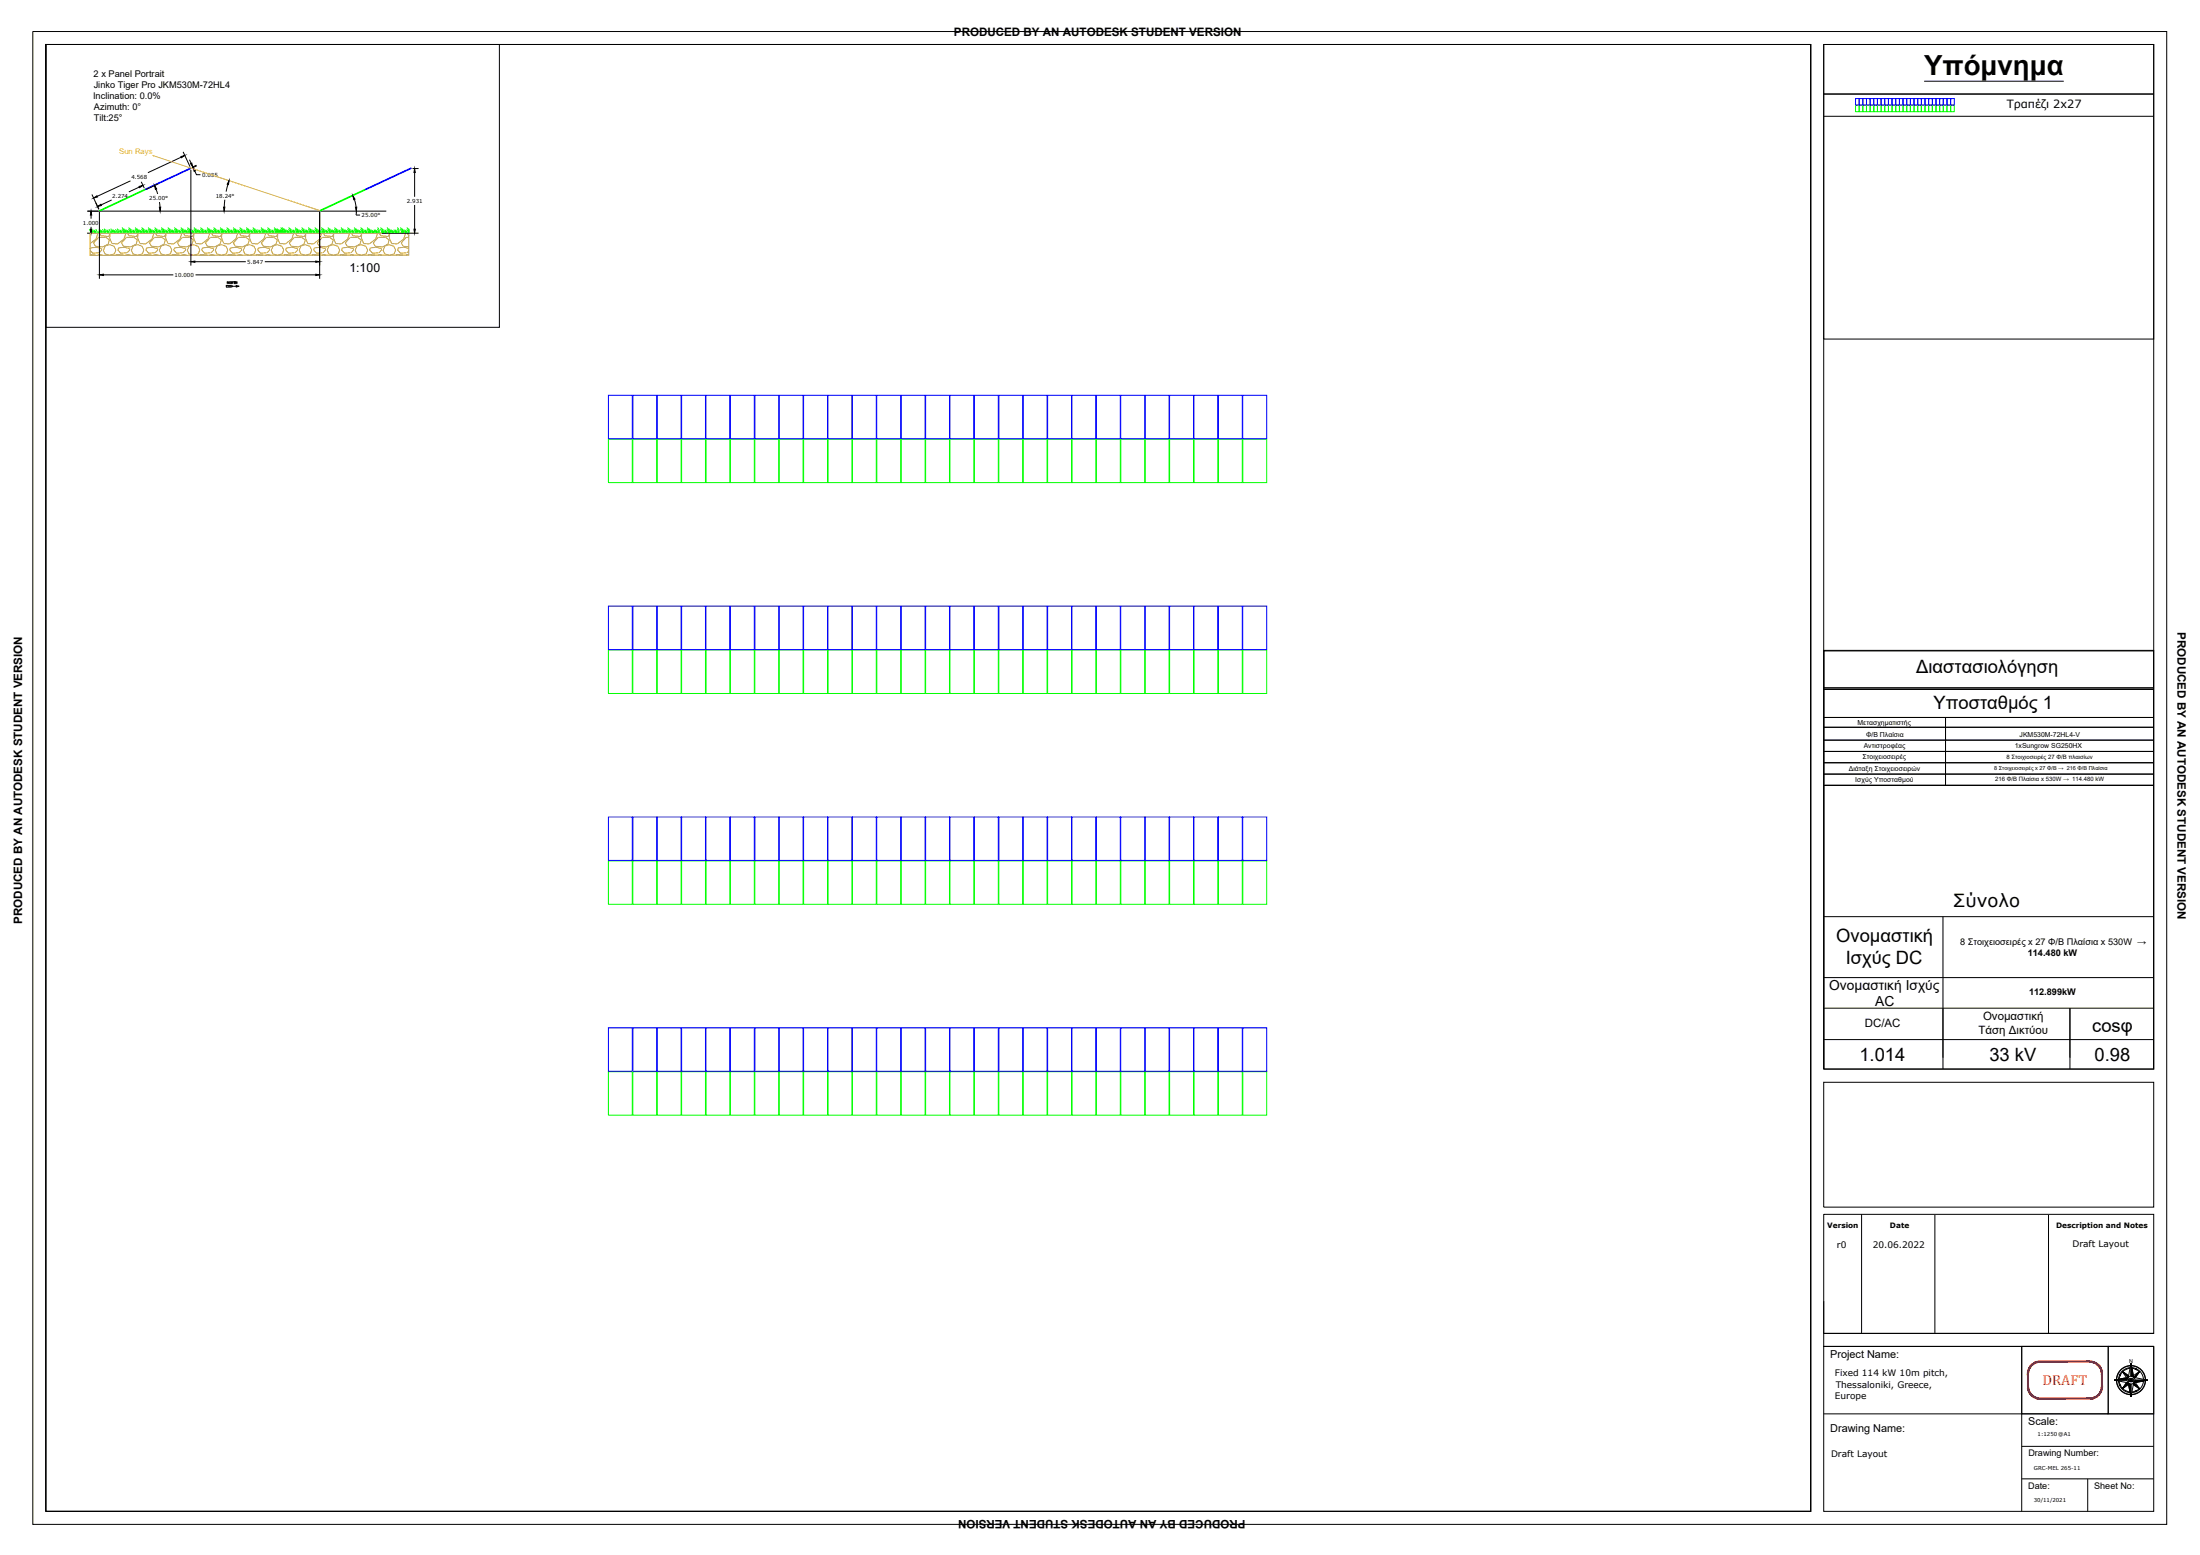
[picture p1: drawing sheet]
<svg xmlns="http://www.w3.org/2000/svg" width="841mm" height="594mm" viewBox="0 0 841 594" stroke-linecap="round" stroke-linejoin="round" font-family="sans-serif">
<!-- layer: EGN_Legend -->
<path d="M697.2 35.9h126.1M735.5 31h53.4M697.2 44.4h126.1" fill="none" stroke="#000" stroke-width=".38"/>
<!-- layer: EGN_Comments -->
<g fill="none" stroke="#0f0" stroke-width=".38">
<path d="M709.3 40.2h1.4v2.5h-1.4zM710.7 40.2h1.4v2.5h-1.4zM712.1 40.2h1.4v2.5h-1.4zM713.5 40.2h1.4v2.5h-1.4zM714.9 40.2h1.4v2.5h-1.4zM716.3 40.2h1.4v2.5h-1.4zM717.7 40.2h1.4v2.5h-1.4zM719.1 40.2h1.4v2.5h-1.4zM720.5 40.2h1.4v2.5h-1.4zM721.9 40.2h1.4v2.5h-1.4zM723.3 40.2h1.4v2.5h-1.4zM724.7 40.2h1.4v2.5h-1.4z"/>
<path d="M726.1 40.2h1.4v2.5h-1.4zM727.5 40.2h1.4v2.5h-1.4zM728.9 40.2h1.4v2.5h-1.4zM730.3 40.2h1.4v2.5h-1.4zM731.7 40.2h1.4v2.5h-1.4zM733.1 40.2h1.4v2.5h-1.4zM734.5 40.2h1.4v2.5h-1.4zM735.9 40.2h1.4v2.5h-1.4zM737.3 40.2h1.4v2.5h-1.4zM738.7 40.2h1.4v2.5h-1.4zM740.1 40.2h1.4v2.5h-1.4zM741.5 40.2h1.4v2.5h-1.4z"/>
<path d="M742.9 40.2h1.4v2.5h-1.4zM744.3 40.2h1.4v2.5h-1.4zM745.7 40.2h1.4v2.5h-1.4zM34.1 87.6l.6 1.4M34.4 89.1h113.1M35.3 87.7l.2 .7-.3 .6M35.7 88.4l-.7 .6M35.7 87.8l.4 .5v.7l-.4-.8M36.2 88v1M36.4 88.2v.8M36.6 87.6l.6 1.4M36.6 88.6l-.3 .4"/>
<path d="M37.8 87.7l.2 .7-.3 .6M38 80.4l17.4-8.1 .1 .3-17.4 8.1zM38.2 88.4l-.7 .6M38.2 87.8l.4 .5v.7l-.4-.8M38.7 88v1M38.9 88.2v.8M39.1 87.6l.6 1.4M39.2 88.6l-.4 .4M39.8 87.3l.2 1-.2 .7M40.3 87.7l.2 .7-.3 .6M40.6 88.4l-.6 .6M40.7 87.8l.4 .5v.7l-.4-.8"/>
<path d="M41.2 88v1M41.4 88.2v.8M41.6 87.6l.6 1.4M41.7 88.6l-.4 .4M42.3 87.3l.3 1-.2 .7M42.8 87.7l.2 .7-.3 .6M43.2 88.4l-.6 .6M43.2 87.8l.4 .5v.7l-.4-.8M43.7 88v1M43.9 88.2v.8M44.1 87.6l.6 1.4M44.2 88.6l-.4 .4"/>
<path d="M44.8 87.3l.3 1-.2 .7M45.3 87.7l.2 .7-.3 .6M45.7 88.4l-.6 .6M45.7 87.8l.4 .5v.7l-.4-.8M46.2 88v1M46.4 88.2v.8M46.6 87l.6 .6v1.4l-.6-1.4M46.7 88.6l-.4 .4M47.3 87.3l.3 1-.2 .7M47.8 87.7l.2 .7-.3 .6M48.2 88.4l-.7 .6M48.2 88.2l.4 .8"/>
<path d="M48.2 87.8l.4 .5v.7M48.7 88v1M48.9 88.2v.8M49.1 87l.6 .6v1.4l-.6-1.4M49.2 88.6l-.4 .4M49.8 87.3l.3 .7-.2 1M50.3 87.7l.2 .7-.3 .6M50.7 88.4l-.7 .6M50.7 88.2l.4 .8M50.7 87.8l.4 .5v.7M51.2 88v1M51.4 88.2v.8"/>
<path d="M51.6 87l.6 .6v1.4l-.6-1.4M51.7 88.6l-.4 .4M52.3 87.3l.3 .7-.2 1M52.8 87.7l.2 .7-.3 .6M53.2 88.4l-.7 .6M53.2 87.8l.4 .5v.7l-.4-.8M53.7 88v1M53.9 88.2v.8M54.1 87l.6 .6v1.4l-.6-1.4M54.1 88.6l-.3 .4M54.8 87.3l.3 .7-.2 1M55.3 87.7l.2 .7-.3 .6"/>
<path d="M55.7 88.4l-.7 .6M55.8 87.8l.3 .5v.7l-.4-.8M56.2 88v1M56.4 88.2v.8M56.6 87l.6 .6v1.4l-.6-1.4M56.7 88.6l-.4 .4M57.3 87.3l.2 .7-.1 1M57.8 87.7l.2 .7-.3 .6M58.2 88.4l-.7 .6M58.2 87.8l.4 .5v.7l-.4-.8M58.7 88v1M58.9 88.2v.8"/>
<path d="M59.1 87l.6 .6v1.4l-.6-1.4M59.2 88.6l-.4 .4M59.8 87.3l.3 .7-.2 1M60.3 87.7l.2 .7-.3 .6M60.7 88.4l-.6 .6M60.7 87.8l.4 .5v.7l-.4-.8M61.2 88v1M61.4 88.2v.8M61.6 87l.6 .6v1.4l-.6-1.4M61.7 88.6l-.4 .4M62.3 87.3l.3 .7-.2 1M62.8 87.7l.2 .7-.3 .6"/>
<path d="M63.2 88.4l-.6 .6M63.2 88.2l.4 .8M63.2 87.8l.4 .5v.7M63.7 88v1M63.9 88.2v.8M64.1 87l.6 .6v1.4l-.6-1.4M64.2 88.6l-.4 .4M64.8 87.3l.3 .7-.2 1M65.3 87.7l.2 .7-.3 .6M65.7 88.4l-.6 .6M65.7 87.8l.4 .5v.7l-.4-.8M66.2 88v1"/>
<path d="M66.4 88.2v.8M66.6 87l.6 .6v1.4l-.6-1.4M66.7 88.6l-.4 .4M67.3 87.3l.3 .7-.2 1M67.8 87.7l.2 .7-.3 .6M68.2 88.4l-.6 .6M68.2 87.8l.4 .5v.7l-.4-.8M68.7 88v1M68.9 88.2v.8M69.1 87l.6 .6v1.4l-.6-1.4M69.2 88.6l-.4 .4M69.8 87.3l.3 .7-.2 1"/>
<path d="M70.3 87.7l.2 .7-.3 .6M70.7 88.4l-.7 .6M70.7 87.8l.4 .5v.7l-.4-.8M71.2 88v1M71.4 88.2v.8M71.6 87l.6 .6v1.4l-.6-1.4M71.7 88.6l-.4 .4M72.3 87.3l.3 .7-.2 1M72.8 87.7l.2 .7-.3 .6M73.2 88.4l-.7 .6M73.3 87.8l.4 .5-.1 .7-.4-.8M73.7 88v1"/>
<path d="M73.9 88.2v.8M74.1 87l.6 .6v1.4l-.6-1.4M74.2 88.6l-.4 .4M74.8 87.3l.3 .7-.2 1M75.3 87.7l.2 .7-.3 .6M75.7 88.4l-.7 .6M75.8 87.8l.3 .5v.7l-.4-.8M76.2 88v1M76.4 88.2l.2 .4-.3 .4 .4-.4M76.6 87l.6 .6v1.4l-.6-1.4M77.4 87.3l.2 .7-.2 1M77.8 87.7l.2 .7-.3 .6"/>
<path d="M78.2 88.4l-.6 .6M78.2 88.2l.4 .8M78.3 87.8l.3 .5v.7M78.7 88v1M78.9 88.2v.8M79.1 87l.6 .6v1.4l-.6-1.4M79.2 88.6l-.4 .4M79.8 87.3l.3 .7-.2 1M80.3 87.7l.2 .7-.3 .6M80.7 88.4l-.6 .6M80.7 87.8l.4 .5v.7l-.4-.8M81.2 88v1"/>
<path d="M81.4 88.2v.8M81.6 87l.6 .6v1.4l-.6-1.4M81.7 88.6l-.4 .4M82.3 87.3l.3 .7-.2 1M82.8 87.7l.2 .7-.3 .6M83.2 88.4l-.6 .6M83.2 87.8l.4 .5v.7l-.4-.8M83.7 88v1M83.9 88.2v.8M84.1 87l.6 .6v1.4l-.6-1.4M84.2 88.6l-.4 .4M84.8 87.3l.3 .7-.2 1"/>
<path d="M85.3 87.7l.2 .7-.3 .6M85.7 88.4l-.6 .6M85.7 87.8l.4 .5v.7l-.4-.8M86.2 88v1M86.4 88.2v.8M86.6 87l.6 .6v1.4l-.6-1.4M86.7 88.6l-.4 .4M87.3 87.3l.3 .7-.2 1M87.8 87.7l.2 .7-.3 .6M88.2 88.4l-.6 .6M88.2 87.8l.4 .5v.7l-.4-.8M88.7 88v1"/>
<path d="M88.9 88.2v.8M89.1 87l.6 .6v1.4l-.6-1.4M89.2 88.6l-.4 .4M89.8 87.3l.3 .7-.2 1M90.3 87.7l.2 .7-.3 .6M90.7 88.4l-.6 .6M90.8 87.8l.4 .5-.1 .7-.4-.8M91.2 88v1M91.4 88.2l.2 .4-.3 .4 .4-.4M91.6 87l.6 .6v1.4l-.6-1.4M92.3 87.3l.3 .7-.2 1M92.8 87.7l.2 .7-.3 .6"/>
<path d="M93.2 88.4l-.7 .6M93.3 87.8l.4 .5-.1 .7-.4-.8M93.7 88v1M93.9 88.2l.2 .4-.3 .4 .4-.4M94.1 87l.6 .6v1.4l-.6-1.4M94.8 87.3l.3 .7-.2 1M95.3 87.7l.3 .7-.4 .6M95.7 88.4l-.6 .6M95.8 87.8l.4 .5-.1 .7-.4-.8M96.2 88v1M96.5 88.2l-.1 .8M96.6 87l.6 .6v1.4l-.6-1.4"/>
<path d="M96.7 88.6l-.4 .4M97.4 87.3l.2 .7-.2 1M97.8 87.7l.3 .7-.4 .6M98.2 88.4l-.6 .6M98.4 87.7l.3 .7-.4 .6M98.8 88.4l-.6 .6M98.9 87.8l.4 .5-.1 .7-.3-.8M99.3 88v1M99.6 88.2l-.1 .8M99.7 87l.6 .6v1.4l-.6-1.4M99.8 88.6l-.4 .4M100.5 87.3l.2 .7-.2 1"/>
<path d="M100.9 87.7l.3 .7-.4 .6M101.3 88.4l-.6 .6M101.4 87.8l.4 .5-.1 .7-.3-.8M101.8 88v1M102.1 88.2l-.1 .8M102.2 87l.6 .6v1.4l-.6-1.4M102.3 88.6l-.4 .4M103 87.3l.2 .7-.2 1M103.4 87.7l.3 .7-.4 .6M103.8 88.4l-.6 .6M103.9 87.8l.4 .5-.1 .7-.3-.8M104.3 88v1"/>
<path d="M104.6 88.2l-.1 .8M104.7 87l.6 .6 .1 1.4-.7-1.4M104.8 88.6l-.4 .4M105.5 87.3l.2 .7-.2 1M105.9 87.7l.3 .7-.3 .6M106 87.3l.3 .7-.2 1M106.3 88.4l-.6 .6M106.4 87.8l.4 .5v.7l-.4-.8M106.5 87.7l.2 .7-.3 .6M106.8 88v1M106.9 88.4l-.7 .6M106.9 88.2l.4 .8"/>
<path d="M106.9 87.8l.4 .5v.7M107.1 88.2l-.1 .8M107.3 87l.6 .6v1.4l-.7-1.4M107.3 88.6l-.4 .4M107.4 88v1M107.6 88.2v.8M107.8 87l.6 .6v1.4l-.6-1.4M107.8 88.6l-.3 .4M108.5 87.3l.2 .7-.1 1M109 87.7l.2 .7-.3 .6M109.4 88.4l-.7 .6M109.5 87.8l.3 .5v.7l-.4-.8"/>
<path d="M109.9 88v1M110.1 88.2v.8M110.3 87l.6 .6v1.4l-.6-1.4M110.4 88.6l-.4 .4M111 87.3l.2 .7-.1 1M111.5 87.7l.2 .7-.3 .6M111.9 88.4l-.7 .6M111.9 87.8l.4 .5v.7l-.4-.8M112.4 88v1M112.6 88.2v.8M112.8 87l.6 .6v1.4l-.6-1.4M112.9 88.6l-.4 .4"/>
<path d="M113.5 87.3l.2 .7-.1 1M114 87.7l.2 .7-.3 .6M114.4 88.4l-.6 .6M114.4 87.8l.4 .5v.7l-.4-.8M114.9 88v1M115.1 88.2v.8M115.3 87l.6 .6v1.4l-.6-1.4M115.4 88.6l-.4 .4M116 87.3l.3 .7-.2 1M116.5 87.7l.2 .7-.3 .6M116.9 88.4l-.6 .6M116.9 87.8l.4 .5v.7l-.4-.8"/>
<path d="M117.4 88v1M117.6 88.2v.8M117.8 87l.6 .6v1.4l-.6-1.4M117.9 88.6l-.4 .4M118.5 87.3l.3 .7-.2 1M119 87.7l.2 .7-.3 .6M119.4 88.4l-.6 .6M119.4 88.2l.4 .8M119.4 87.8l.4 .5v.7M119.9 88v1M120.1 88.2v.8M120.3 87l.6 .6v1.4l-.6-1.4"/>
<path d="M120.4 88.6l-.4 .4M121 87.3l.3 .7-.2 1M121.5 87.7l.2 .7-.3 .6M121.9 88.4l-.6 .6M121.9 87.8l.4 .5v.7l-.4-.8M122.2 80.4l17.4-8.1 .1 .3-17.4 8.1zM122.4 88v1M122.6 88.2v.8M122.8 87l.6 .6v1.4l-.6-1.4M122.9 88.6l-.4 .4M123.5 87.3l.3 .7-.2 1M124 87.7l.2 .7-.3 .6"/>
<path d="M124.4 88.4l-.7 .6M124.4 87.8l.4 .5v.7l-.4-.8M124.9 88v1M125.1 88.2v.8M125.3 87l.6 .6v1.4l-.6-1.4M125.4 88.6l-.4 .4M126 87.3l.3 .7-.2 1M126.5 87.7l.2 .7-.3 .6M126.9 88.4l-.7 .6M127 87.8l.4 .5-.1 .7-.4-.8M127.4 88v1M127.6 88.2v.8"/>
<path d="M127.8 87l.6 .6v1.4l-.6-1.4M127.9 88.6l-.4 .4M128.5 87.3l.3 .7-.2 1M129 87.7l.2 .7-.3 .6M129.4 88.4l-.7 .6M129.5 87.8l.3 .5v.7l-.4-.8M129.9 88v1M130.1 88.2v.8M130.3 87l.6 .6v1.4l-.6-1.4M130.4 88.6l-.4 .4M131 87.3l.3 .7-.2 1M131.5 87.7l.2 .7-.3 .6"/>
<path d="M131.9 88.4l-.7 .6M132 87.8l.3 .5v.7M132.4 88l-.1 1-.4-.8M132.6 88.2v.8M132.8 87l.6 .6v1.4l-.6-1.4M132.9 88.6l-.4 .4M133.5 87.3l.3 .7-.2 1M134 87.7l.2 .7-.3 .6M134.4 88.4l-.6 .6M134.4 88.2l.4 .8M134.4 87.8l.4 .5v.7M134.9 88v1"/>
<path d="M135.1 88.2v.8M135.3 87l.6 .6v1.4l-.6-1.4M135.4 88.6l-.4 .4M136 87.3l.3 .7-.2 1M136.5 87.7l.2 .7-.3 .6M136.9 88.4l-.6 .6M136.9 87.8l.4 .5v.7l-.4-.8M137.4 88v1M137.6 88.2v.8M137.8 87l.6 .6v1.4l-.6-1.4M137.9 88.6l-.4 .4M138.5 87.3l.3 .7-.2 1"/>
<path d="M139 87.7l.2 .7-.3 .6M139.4 88.4l-.6 .6M139.4 87.8l.4 .5v.7l-.4-.8M139.9 88v1M140.1 88.2v.8M140.3 87l.6 .6v1.4l-.6-1.4M140.4 88.6l-.4 .4M141 87.3l.3 .7-.2 1M141.5 87.7l.2 .7-.3 .6M141.9 88.4l-.6 .6M141.9 87.8l.4 .5v.7l-.4-.8M142.4 88v1"/>
<path d="M142.6 88.2v.8M142.9 88.6l-.4 .4M142.9 87.7l.3 .7-.4 .6M143.4 87.8l.4 .5-.1 .7-.3-.8M143.8 88v1M144.1 88.2l-.1 .8M144.3 87l.6 .6v1.4l-.7-1.4M144.3 88.6l-.4 .4M145.4 87l.6 .6v1.4l-.6-1.4M146.1 87.3l.2 .7-.2 1M146.6 87.7l.2 .7-.3 .6M146.9 88.4l-.6 .6"/>
<path d="M147 87.8l.4 .5v.7l-.4-.8M147.5 88v1M147.7 88.2v.8M147.9 87l.6 .6v1.4l-.6-1.4M147.9 88.6l-.3 .4M148.6 87.3l.2 .7-.2 1M149.1 87.7l.2 .7-.3 .6M149.4 88.4l-.6 .6M149.5 87.8l.4 .5v.7l-.4-.8M150 88v1M150.2 88.2v.8M150.4 88.6l-.3 .4"/>
<path d="M150.5 87.7l.3 .7-.4 .6M151 87.8l.4 .5-.1 .7-.4-.8M151.4 88v1M151.7 88.2l-.1 .8M151.8 87l.6 .6v1.4l-.6-1.4M151.9 88.6l-.4 .4M153 87l.6 .6v1.4l-.7-1.4M153.7 87.3l.2 .7-.2 1M154.1 87.7l.3 .7-.3 .6M154.5 88.4l-.6 .6M154.6 87.8l.4 .5-.1 .7M155 88v1l-.4-.8"/>
<path d="M155.3 88.2v.8M155.5 87l.6 .6v1.4l-.7-1.4M155.5 88.6l-.3 .4M156.2 87.3l.2 .7-.2 1M232.6 167.8h9.1v16.6h-9.1zM241.9 167.8h9.1v16.6h-9.1zM251.2 167.8h9.2v16.6h-9.2zM260.6 167.8h9.1v16.6h-9.1zM269.9 167.8h9.1v16.6h-9.1zM279.2 167.8h9.2v16.6h-9.2zM288.6 167.8h9.1v16.6h-9.1zM297.9 167.8h9.1v16.6h-9.1z"/>
<path d="M307.2 167.8h9.1v16.6h-9.1zM316.5 167.8h9.2v16.6h-9.2zM325.9 167.8h9.1v16.6h-9.1zM335.2 167.8h9.1v16.6h-9.1zM344.5 167.8h9.2v16.6h-9.2zM353.9 167.8h9.1v16.6h-9.1zM363.2 167.8h9.1v16.6h-9.1zM372.5 167.8h9.1v16.6h-9.1zM381.8 167.8h9.2v16.6h-9.2zM391.1 167.8h9.2v16.6h-9.2zM400.5 167.8h9.1v16.6h-9.1zM409.8 167.8h9.1v16.6h-9.1z"/>
<path d="M419.1 167.8h9.2v16.6h-9.2zM428.5 167.8h9.1v16.6h-9.1zM437.8 167.8h9.1v16.6h-9.1zM447.1 167.8h9.2v16.6h-9.2zM456.4 167.8h9.2v16.6h-9.2zM465.8 167.8h9.1v16.6h-9.1zM475.1 167.8h9.1v16.6h-9.1zM232.6 248.3h9.1v16.6h-9.1zM241.9 248.3h9.1v16.6h-9.1zM251.2 248.3h9.2v16.6h-9.2zM260.6 248.3h9.1v16.6h-9.1zM269.9 248.3h9.1v16.6h-9.1z"/>
<path d="M279.2 248.3h9.2v16.6h-9.2zM288.6 248.3h9.1v16.6h-9.1zM297.9 248.3h9.1v16.6h-9.1zM307.2 248.3h9.1v16.6h-9.1zM316.5 248.3h9.2v16.6h-9.2zM325.9 248.3h9.1v16.6h-9.1zM335.2 248.3h9.1v16.6h-9.1zM344.5 248.3h9.2v16.6h-9.2zM353.9 248.3h9.1v16.6h-9.1zM363.2 248.3h9.1v16.6h-9.1zM372.5 248.3h9.1v16.6h-9.1zM381.8 248.3h9.2v16.6h-9.2z"/>
<path d="M391.1 248.3h9.2v16.6h-9.2zM400.5 248.3h9.1v16.6h-9.1zM409.8 248.3h9.1v16.6h-9.1zM419.1 248.3h9.2v16.6h-9.2zM428.5 248.3h9.1v16.6h-9.1zM437.8 248.3h9.1v16.6h-9.1zM447.1 248.3h9.2v16.6h-9.2zM456.4 248.3h9.2v16.6h-9.2zM465.8 248.3h9.1v16.6h-9.1zM475.1 248.3h9.1v16.6h-9.1zM232.6 328.9h9.1v16.6h-9.1zM241.9 328.9h9.1v16.6h-9.1z"/>
<path d="M251.2 328.9h9.2v16.6h-9.2zM260.6 328.9h9.1v16.6h-9.1zM269.9 328.9h9.1v16.6h-9.1zM279.2 328.9h9.2v16.6h-9.2zM288.6 328.9h9.1v16.6h-9.1zM297.9 328.9h9.1v16.6h-9.1zM307.2 328.9h9.1v16.6h-9.1zM316.5 328.9h9.2v16.6h-9.2zM325.9 328.9h9.1v16.6h-9.1zM335.2 328.9h9.1v16.6h-9.1zM344.5 328.9h9.2v16.6h-9.2zM353.9 328.9h9.1v16.6h-9.1z"/>
<path d="M363.2 328.9h9.1v16.6h-9.1zM372.5 328.9h9.1v16.6h-9.1zM381.8 328.9h9.2v16.6h-9.2zM391.1 328.9h9.2v16.6h-9.2zM400.5 328.9h9.1v16.6h-9.1zM409.8 328.9h9.1v16.6h-9.1zM419.1 328.9h9.2v16.6h-9.2zM428.5 328.9h9.1v16.6h-9.1zM437.8 328.9h9.1v16.6h-9.1zM447.1 328.9h9.2v16.6h-9.2zM456.4 328.9h9.2v16.6h-9.2zM465.8 328.9h9.1v16.6h-9.1z"/>
<path d="M475.1 328.9h9.1v16.6h-9.1zM232.6 409.4h9.1v16.6h-9.1zM241.9 409.4h9.1v16.6h-9.1zM251.2 409.4h9.2v16.6h-9.2zM260.6 409.4h9.1v16.6h-9.1zM269.9 409.4h9.1v16.6h-9.1zM279.2 409.4h9.2v16.6h-9.2zM288.6 409.4h9.1v16.6h-9.1zM297.9 409.4h9.1v16.6h-9.1zM307.2 409.4h9.1v16.6h-9.1zM316.5 409.4h9.2v16.6h-9.2zM325.9 409.4h9.1v16.6h-9.1z"/>
<path d="M335.2 409.4h9.1v16.6h-9.1zM344.5 409.4h9.2v16.6h-9.2zM353.9 409.4h9.1v16.6h-9.1zM363.2 409.4h9.1v16.6h-9.1zM372.5 409.4h9.1v16.6h-9.1zM381.8 409.4h9.2v16.6h-9.2zM391.1 409.4h9.2v16.6h-9.2zM400.5 409.4h9.1v16.6h-9.1zM409.8 409.4h9.1v16.6h-9.1zM419.1 409.4h9.2v16.6h-9.2zM428.5 409.4h9.1v16.6h-9.1zM437.8 409.4h9.1v16.6h-9.1z"/>
<path d="M447.1 409.4h9.2v16.6h-9.2zM456.4 409.4h9.2v16.6h-9.2zM465.8 409.4h9.1v16.6h-9.1zM475.1 409.4h9.1v16.6h-9.1z"/>
</g>
<g fill="none" stroke="#00f" stroke-width=".38">
<path d="M709.3 37.7h1.4v2.5h-1.4zM710.7 37.7h1.4v2.5h-1.4zM712.1 37.7h1.4v2.5h-1.4zM713.5 37.7h1.4v2.5h-1.4zM714.9 37.7h1.4v2.5h-1.4zM716.3 37.7h1.4v2.5h-1.4zM717.7 37.7h1.4v2.5h-1.4zM719.1 37.7h1.4v2.5h-1.4zM720.5 37.7h1.4v2.5h-1.4zM721.9 37.7h1.4v2.5h-1.4zM723.3 37.7h1.4v2.5h-1.4zM724.7 37.7h1.4v2.5h-1.4z"/>
<path d="M726.1 37.7h1.4v2.5h-1.4zM727.5 37.7h1.4v2.5h-1.4zM728.9 37.7h1.4v2.5h-1.4zM730.3 37.7h1.4v2.5h-1.4zM731.7 37.7h1.4v2.5h-1.4zM733.1 37.7h1.4v2.5h-1.4zM734.5 37.7h1.4v2.5h-1.4zM735.9 37.7h1.4v2.5h-1.4zM737.3 37.7h1.4v2.5h-1.4zM738.7 37.7h1.4v2.5h-1.4zM740.1 37.7h1.4v2.5h-1.4zM741.5 37.7h1.4v2.5h-1.4z"/>
<path d="M742.9 37.7h1.4v2.5h-1.4zM744.3 37.7h1.4v2.5h-1.4zM745.7 37.7h1.4v2.5h-1.4zM55.5 72.3l17.4-8.1 .1 .2-17.4 8.1zM139.7 72.3l17.4-8.1 .1 .2-17.4 8.1zM232.6 151h9.1v16.6h-9.1zM241.9 151h9.1v16.6h-9.1zM251.2 151h9.2v16.6h-9.2zM260.6 151h9.1v16.6h-9.1zM269.9 151h9.1v16.6h-9.1zM279.2 151h9.2v16.6h-9.2zM288.6 151h9.1v16.6h-9.1z"/>
<path d="M297.9 151h9.1v16.6h-9.1zM307.2 151h9.1v16.6h-9.1zM316.5 151h9.2v16.6h-9.2zM325.9 151h9.1v16.6h-9.1zM335.2 151h9.1v16.6h-9.1zM344.5 151h9.2v16.6h-9.2zM353.9 151h9.1v16.6h-9.1zM363.2 151h9.1v16.6h-9.1zM372.5 151h9.1v16.6h-9.1zM381.8 151h9.2v16.6h-9.2zM391.1 151h9.2v16.6h-9.2zM400.5 151h9.1v16.6h-9.1z"/>
<path d="M409.8 151h9.1v16.6h-9.1zM419.1 151h9.2v16.6h-9.2zM428.5 151h9.1v16.6h-9.1zM437.8 151h9.1v16.6h-9.1zM447.1 151h9.2v16.6h-9.2zM456.4 151h9.2v16.6h-9.2zM465.8 151h9.1v16.6h-9.1zM475.1 151h9.1v16.6h-9.1zM232.6 231.6h9.1v16.6h-9.1zM241.9 231.6h9.1v16.6h-9.1zM251.2 231.6h9.2v16.6h-9.2zM260.6 231.6h9.1v16.6h-9.1z"/>
<path d="M269.9 231.6h9.1v16.6h-9.1zM279.2 231.6h9.2v16.6h-9.2zM288.6 231.6h9.1v16.6h-9.1zM297.9 231.6h9.1v16.6h-9.1zM307.2 231.6h9.1v16.6h-9.1zM316.5 231.6h9.2v16.6h-9.2zM325.9 231.6h9.1v16.6h-9.1zM335.2 231.6h9.1v16.6h-9.1zM344.5 231.6h9.2v16.6h-9.2zM353.9 231.6h9.1v16.6h-9.1zM363.2 231.6h9.1v16.6h-9.1zM372.5 231.6h9.1v16.6h-9.1z"/>
<path d="M381.8 231.6h9.2v16.6h-9.2zM391.1 231.6h9.2v16.6h-9.2zM400.5 231.6h9.1v16.6h-9.1zM409.8 231.6h9.1v16.6h-9.1zM419.1 231.6h9.2v16.6h-9.2zM428.5 231.6h9.1v16.6h-9.1zM437.8 231.6h9.1v16.6h-9.1zM447.1 231.6h9.2v16.6h-9.2zM456.4 231.6h9.2v16.6h-9.2zM465.8 231.6h9.1v16.6h-9.1zM475.1 231.6h9.1v16.6h-9.1zM232.6 312.1h9.1v16.6h-9.1z"/>
<path d="M241.9 312.1h9.1v16.6h-9.1zM251.2 312.1h9.2v16.6h-9.2zM260.6 312.1h9.1v16.6h-9.1zM269.9 312.1h9.1v16.6h-9.1zM279.2 312.1h9.2v16.6h-9.2zM288.6 312.1h9.1v16.6h-9.1zM297.9 312.1h9.1v16.6h-9.1zM307.2 312.1h9.1v16.6h-9.1zM316.5 312.1h9.2v16.6h-9.2zM325.9 312.1h9.1v16.6h-9.1zM335.2 312.1h9.1v16.6h-9.1zM344.5 312.1h9.2v16.6h-9.2z"/>
<path d="M353.9 312.1h9.1v16.6h-9.1zM363.2 312.1h9.1v16.6h-9.1zM372.5 312.1h9.1v16.6h-9.1zM381.8 312.1h9.2v16.6h-9.2zM391.1 312.1h9.2v16.6h-9.2zM400.5 312.1h9.1v16.6h-9.1zM409.8 312.1h9.1v16.6h-9.1zM419.1 312.1h9.2v16.6h-9.2zM428.5 312.1h9.1v16.6h-9.1zM437.8 312.1h9.1v16.6h-9.1zM447.1 312.1h9.2v16.6h-9.2zM456.4 312.1h9.2v16.6h-9.2z"/>
<path d="M465.8 312.1h9.1v16.6h-9.1zM475.1 312.1h9.1v16.6h-9.1zM232.6 392.7h9.1v16.6h-9.1zM241.9 392.7h9.1v16.6h-9.1zM251.2 392.7h9.2v16.6h-9.2zM260.6 392.7h9.1v16.6h-9.1zM269.9 392.7h9.1v16.6h-9.1zM279.2 392.7h9.2v16.6h-9.2zM288.6 392.7h9.1v16.6h-9.1zM297.9 392.7h9.1v16.6h-9.1zM307.2 392.7h9.1v16.6h-9.1zM316.5 392.7h9.2v16.6h-9.2z"/>
<path d="M325.9 392.7h9.1v16.6h-9.1zM335.2 392.7h9.1v16.6h-9.1zM344.5 392.7h9.2v16.6h-9.2zM353.9 392.7h9.1v16.6h-9.1zM363.2 392.7h9.1v16.6h-9.1zM372.5 392.7h9.1v16.6h-9.1zM381.8 392.7h9.2v16.6h-9.2zM391.1 392.7h9.2v16.6h-9.2zM400.5 392.7h9.1v16.6h-9.1zM409.8 392.7h9.1v16.6h-9.1zM419.1 392.7h9.2v16.6h-9.2zM428.5 392.7h9.1v16.6h-9.1z"/>
<path d="M437.8 392.7h9.1v16.6h-9.1zM447.1 392.7h9.2v16.6h-9.2zM456.4 392.7h9.2v16.6h-9.2zM465.8 392.7h9.1v16.6h-9.1zM475.1 392.7h9.1v16.6h-9.1z"/>
</g>
<!-- layer: EGN_Table Configuration -->
<g fill="none" stroke="#000" stroke-width=".38">
<path d="M697.2 262.8h126.1M697.2 274.1h126.1M697.2 263.4h126.1M697.2 277.9h126.1M743.7 274.1v26M697.2 295.7h126.1M697.2 291.4h126.1M697.2 282.8h126.1M697.2 287.1h126.1M697.2 300.1h126.1M697.2 350.2h126.1M742.8 350.2v58.2"/>
<path d="M697.2 373.5h126.1M697.2 385.2h126.1M697.2 397.2h126.1M791.3 385.2v23.2M697.2 408.4v-159.7h126.1v159.7"/>
</g>
<!-- layer: EGN_Comments -->
<g fill="none" stroke="#000" stroke-width=".38">
<path d="M70 58l2.7 5.7M35.1 74.3l2.7 5.6-1.2-2.4M42.7 76.4l-4 1.9M49.9 69.1l-12.7 5.9M53.3 71.5l-4 1.8M54 69.4l1.1 2.5M59.7 72.3l.6 1.8M60.4 70.3l-4.4 2M61 77.2l.2 1.9M69.3 60l-12.8 6M72.4 61l.7 1.4M73 64.9v36.6"/>
<path d="M74.5 65.4l.6 1.3h1.5M75.1 63.1l-1.8 .8M75.2 63.4l-1.7 .8M85.9 76.3l-.2 2.8M87.1 70.5l-.7 2.7M135.5 76.2l.6 2.9M157.7 64.4h2.3M158.5 65.9v9.3M158.5 78.3v9.3M33.3 80.7h114.4M33.3 89.1h3.1M34.8 82.2v1.3"/>
<path d="M34.8 86.7v.9M38 81v25.5M74.5 100h19.5M101.2 100h19.5M122.2 81v25.5M136.2 80.7l-.1 1.5h1.6M146 89.1h14M39.5 105h26.8M74.7 105h46M86.4 109.1h2.2l.3 .3-.3 .3h-2.2l.3-.3zM86.8 107.6h.1M86.8 108.4h.2"/>
<path d="M86.9 107.6v.8M86.9 107.6l.4 .7M87 109.4h4.4M87.2 107.6h.2M87.3 107.6v.8l-.4-.7M87.7 107.8l.3 .6M87.7 107.8v.2M88 107.6l-.3 .2M88 107.6h.1M88.1 107.6l.1 .1M88.1 108.3l-.1 .1M88.1 107.7l.1 .5"/>
<path d="M88.2 108.2l-.1 .1M88.5 107.6h.5M88.5 108.4h.2M88.6 107.6v.8M88.6 108h.3M88.8 108h.1M88.8 108l.1 .1M88.9 108l.1 .3M88.9 107.6l.2 .1M89 107.7h.1M89 107.9l-.1 .1M89 107.7v.1"/>
<path d="M89 107.8v.1M89.1 107.8l-.2 .1M89.1 108.3l-.1 .1M89.1 108.3h.1M89.3 107.6v.2v-.2h.9M89.5 108.4h.3M89.6 107.6v.8M89.9 107.6v.2v-.2M90 108.4h.2M90.1 107.6v.8M90.1 108h.4M90.2 109.1l1.2 .3-1.2 .3 .3-.3z"/>
<path d="M90.4 107.6h.2l-.2 .8M90.5 107.6v.8"/>
</g>
<g fill="#000" stroke="#000" stroke-width=".38">
<path d="M69.2 59.8l1.4-.4-1.2 .9zM35.8 75.7l1.2-.9 .3 .4zM37.3 78.9l1.3-.9 .2 .5zM53.2 71.2l1.5-.4-1.3 .9zM59.1 70.9l.8 1.3-.5 .2zM60.9 79.2l.5-.1-.2 1.6zM72.8 62.5l.5-.2 .4 1.5zM73.8 64l.9 1.3-.5 .2zM85.5 79.1h.5l-.3 1.6zM87.6 69l-.3 1.5-.4-.1zM134.9 74.8l.8 1.3-.5 .2zM135.9 79.2l.5-.1-.2 1.6z"/>
<path d="M158.5 64.4l.3 1.5h-.6zM34.8 80.7l.3 1.5h-.5zM34.6 87.6h.5l-.3 1.5zM73 100l1.5-.3v.5zM120.7 99.7l1.5 .3-1.5 .2zM158.2 87.6h.6l-.3 1.5zM38 105l1.5-.2v.5zM120.7 104.8l1.5 .2-1.5 .3z"/>
</g>
<g fill="none" stroke="#dda500" stroke-width=".38">
<path d="M34.4 89.1h121.9v8.4h-121.9zM34.4 95.6l1.1 1.2M34.4 97.3l2 .2M34.7 94.6l-.3 .7M36.4 97.4v.1M36.7 94.4l2.1 .6 .1 .5-.9 1.1M36.7 94.5l-2 .2M37.4 89.1l-.7 2.2-2.3 1.8M37.5 97.5l.7-.3 1 .3M37.8 96.6l-2.5 .2M38 89.1l.7 1M38.7 90l2.7 .4"/>
<path d="M40.2 94l1.7-.5 1.7 .6 .7 1.4-.5 1.5-1.9 .5-1.8-.5-.6-1.5M40.2 94l-.6 1.5M41.4 93.1l.4-1.5-1.4-.9h-2.7l-2 2.1 .8 1.3 2.7 .2M41.4 93.2l-2.2 1.2M41.9 89.1l-.5 1.4M42 89.1l-.1 1.9 .9 2M42.8 93.1l2.2 .1M44.5 97.2l2.6 .3M44.6 97.3l-.3 .2M45.4 94.6l-.4 .9 1.2 1.3M47 97.4l.1 .1M47.4 94.4l2.1 .6 .1 .5-.9 1.1"/>
<path d="M47.4 94.5l-2 .2M48.1 89.1l-.7 2.2-2.4 1.8M48.1 97.5l.8-.3 1 .3M48.5 96.6l-2.5 .2M48.7 89.1l.7 1M49.4 90l2.7 .4M50.9 94l1.7-.5 1.7 .6M50.9 94l-.6 1.5M52.1 93.1l.4-1.5-1.4-.9h-2.7l-2 2.1 .8 1.3 2.7 .2M52.1 93.2l-2.2 1.2M52.6 89.1l-.5 1.4M52.7 89.1l-.1 1.9 .9 2"/>
<path d="M53.5 93.1l2.2 .1M54.3 94.1l.7 1.4-.6 1.5-1.8 .5-1.8-.5-.6-1.5M55.2 97.2l2.5 .3M55.3 97.3l-.3 .2M56.1 94.6l-.4 .9 1.2 1.3M57.7 97.4l.1 .1M58.1 94.4l2.1 .6 .1 .5-.9 1.1M58.1 94.5l-2 .2M58.8 89.1l-.7 2.2-2.4 1.8M59.2 96.6l-2.5 .2M59.4 89.1l.7 1M59.6 97.2l1 .3"/>
<path d="M59.6 97.2l-.8 .3M60.1 90l2.7 .4M60.9 95.5l.6 1.5M61.6 94l-.6 1.5M61.6 94l1.7-.5 1.7 .6 .7 1.4-.6 1.5-1.8 .5-1.8-.5M62.8 93.1l.4-1.5-1.4-.9h-2.8l-1.9 2.1 .8 1.3 2.6 .2M62.8 93.2l-2.2 1.2M63.3 89.1l-.5 1.4M63.4 89.1l-.1 1.9 .9 2M64.2 93.1l2.2 .1M65.9 97.2l2.5 .3M66 97.3l-.3 .2"/>
<path d="M66.7 94.6l-.3 .9 1.2 1.3M68.4 97.4l.1 .1M68.6 94.1l2.6 .2M68.8 94.4l2.1 .6 .1 .5-1 1.1M68.8 94.5l-2.1 .2M69.5 89.1l-.7 2.2-2.4 1.8M69.5 97.5l.8-.3 1 .3M69.9 96.6l-2.5 .2M70.1 89.1l.7 1M70.8 90l2.7 .4M71.6 95.5l.6 1.5 1.8 .5M72.3 94l-.6 1.5"/>
<path d="M73.5 90.5l.6-1.4-.1 1.9 .9 2M73.5 93.1l.4-1.5-1.4-.9h-2.7l-2 2.1 .8 1.3M73.5 93.2l-2.2 1.2M74 93.5l1.7 .6 .7 1.4-.6 1.5M74 93.5l-1.7 .5M74.9 93.1l2.2 .1M75.8 97l-1.8 .5M76.6 97.2l2.5 .3M76.7 97.3l-.3 .2M77.4 94.6l-.3 .9 1.2 1.3M79.1 97.4l.1 .1M79.3 94.1l2.6 .2"/>
<path d="M79.5 94.4l2.1 .6 .1 .5-.9 1.1M79.5 94.5l-2.1 .2M80.2 89.1l-.7 2.2-2.4 1.8M80.2 97.5l.8-.3 .9 .3M80.6 96.6l-2.5 .2M80.8 89.1l.7 1M81.5 90l2.7 .4M83 94l1.7-.5 1.7 .6 .7 1.4-.6 1.5-1.8 .5-1.8-.5-.6-1.5M83 94l-.6 1.5M84.2 93.1l.4-1.5-1.4-.9h-2.8l-1.9 2.1 .8 1.3M84.2 93.2l-2.2 1.2M84.7 89.1l-.5 1.4"/>
<path d="M84.8 89.1l-.1 1.9 .9 2M85.6 93.1l2.2 .1M87.3 97.2l2.5 .3M87.4 97.3l-.3 .2M88.1 94.6l-.3 .9 1.2 1.3M89.2 92.8l1.9-2.1h2.8l1.4 .9-.4 1.5M89.2 92.8l.8 1.3 2.6 .2M89.8 97.4l.1 .1M90.2 94.4l2.1 .6 .1 .5-1 1.1M90.2 94.5l-2.1 .2M90.9 89.1l-.7 2.2-2.4 1.8M90.9 97.5l.8-.3 .9 .3"/>
<path d="M91.3 96.6l-2.5 .2M91.5 89.1l.7 1M92.2 90l2.7 .4M93.7 94l1.7-.5 1.7 .6 .7 1.4-.6 1.5-1.8 .5-1.8-.5-.7-1.5M93.7 94l-.6 1.5M94.9 93.2l-2.2 1.2M95.4 89.1l-.5 1.4M95.5 89.1l-.1 1.9 .9 2M96.3 93.1l2.2 .1M97.9 97.2l2.6 .2M98.1 97.3l-.3 .2M98.8 94.6l-.3 .9 1.2 1.3"/>
<path d="M100.9 94.4l2.1 .6 .1 .5-1 1.1M100.9 94.5l-2.1 .2M101.6 89.1l-.7 2.2-2.4 1.8M101.6 97.5l.7-.3 1 .3M102 96.6l-2.5 .2M102.2 89.1l.7 1M102.9 90l2.7 .4M104.4 94l1.7-.5 1.7 .6 .6 1.4-.5 1.5-1.8 .5-1.8-.5-.7-1.5M104.4 94l-.7 1.5M105.6 93.1l.4-1.5-1.4-.9h-2.8l-1.9 2.1 .8 1.3 2.6 .2M105.6 93.2l-2.2 1.2M106.1 89.1l-.5 1.4"/>
<path d="M106.2 89.1l-.1 1.9 .9 2M107 93.1l2.2 .1M108.7 97.2l2.5 .2M108.7 97.3l-.2 .2M109.2 95.5l1.2 1.3M109.5 94.6l-.3 .9M111.6 94.4l2.1 .6 .1 .5-1 1.1M111.6 94.5l-2.1 .2M112.3 89.1l-.7 2.2-2.4 1.8M112.3 97.5l.8-.3 .9 .3M112.7 96.6l-2.5 .2M112.9 89.1l.7 1"/>
<path d="M113.6 90l2.7 .4M115.1 94l-.7 1.5M115.1 94l1.7-.5 1.7 .6 .7 1.4-.6 1.5-1.8 .5-1.8-.5-.7-1.5M116.3 93.1l.4-1.5-1.4-.9h-2.8l-1.9 2.1 .8 1.3 2.6 .2M116.3 93.2l-2.2 1.2M116.8 89.1l-.5 1.4M116.9 89.1l-.1 1.9 .9 2M117.7 93.1l2.2 .1M119.3 97.2l2.6 .2M119.4 97.3l-.2 .2M119.9 95.5l1.2 1.3M120.2 94.6l-.3 .9"/>
<path d="M122.2 94.4l2.2 .6 .1 .5-1 1.1M122.2 94.5l-2 .2M123 89.1l-.8 2.2-2.3 1.8M123 97.5l.7-.3 1 .3M123.3 96.6l-2.4 .2M123.6 89.1l.7 1M124.3 90l2.7 .4M125 95.5l.7 1.5 1.8 .5 1.8-.5 .5-1.5M125.8 94l1.7-.5 1.7 .6 .6 1.4M125.8 94l-.7 1.5M126.9 93.1l.5-1.5-1.4-.9h-2.8l-1.9 2.1 .8 1.3 2.6 .2M127 93.2l-2.3 1.2"/>
<path d="M127.5 89.1l-.6 1.4M127.6 89.1l-.1 1.9 .8 2M128.3 93.1l2.3 .1M130 97.2l2.6 .3M130.1 97.3l-.2 .2M130.9 94.6l-.3 .9 1.1 1.3M132.6 97.4v.1M132.9 94.4l2.2 .6 .1 .5-1 1.1M133 94.5l-2.1 .2M133.7 89.1l-.8 2.2-2.3 1.8M133.7 97.5l.7-.3 .9 .3M134 96.6l-2.4 .2"/>
<path d="M134.3 89.1l.7 1M135 90l2.7 .4M135.7 95.5l.7 1.5 1.7 .5M136.5 94l1.7-.5 1.7 .6 .6 1.4-.5 1.5-1.8 .5M136.5 94l-.7 1.5M137.7 93.1l.4-1.5-1.4-.9h-2.8l-1.9 2.1 .7 1.3 2.7 .2M137.7 93.2l-2.3 1.2M138.2 89.1l-.5 1.4M138.3 89.1l-.1 1.9 .9 2M139 93.1l2.3 .1M140.7 97.2l2.6 .3M140.8 97.3l-.2 .2"/>
<path d="M141.6 94.6l-.3 .9 1.1 1.3M143.3 97.4v.1M143.6 94.4l2.2 .6 .1 .5-1 1.1M143.6 94.5l-2 .2M144.3 89.1l-.7 2.2-2.3 1.8M144.4 97.5l.7-.3 .9 .3M144.7 96.6l-2.4 .2M145 89.1l.7 1M145.7 90l2.6 .4M146.4 95.5l.7 1.5 1.7 .5M147.2 94l1.7-.5 1.7 .6M147.2 94l-.7 1.5"/>
<path d="M148.3 93.1l.5-1.5-1.4-.9h-2.8l-1.9 2.1 .7 1.3 2.7 .2M148.4 93.2l-2.3 1.2M148.9 89.1l-.6 1.4M149 89.1l-.1 1.9 .8 2M149.7 93.1l2.3 .1M150.6 94.1l.6 1.4-.5 1.5-1.8 .5M151.4 97.2l2.6 .3M151.5 97.3l-.2 .2M152.3 94.6l-.3 .9 1.1 1.3M154 97.4v.1M154.3 94.4l2 .5M154.3 94.5l-2 .2"/>
<path d="M155.1 89.1l-.8 2.2-2.3 1.8M155.4 96.6l-2.4 .2M155.6 89.1l.7 .9M156.3 90.7h-1l-1.9 2.1 .7 1.3 2.2 .2M156.3 95.8l-.7 .8M156.3 97.3l-.5-.1-.7 .3"/>
</g>
<path d="M58.3 59.4l63.9 21" fill="none" stroke="#ffbf00" stroke-width=".38"/>
<!-- layer: EGN_Layout -->
<g fill="none" stroke="#000" stroke-width=".38">
<path d="M12.5 12h815.8v570.4h-815.8zM17.5 17h674.7v560.4h-674.7zM697.2 17h126.1v391.4h-126.1zM697.2 17h126.1v112.5h-126.1zM697.2 248.5h126.1v159.9h-126.1zM697.2 413.5h126.1v47.7h-126.1zM697.2 463.9h126.1v45.5h-126.1zM711.7 463.9v45.5M739.7 464.2v45.2M783.1 464.2v45.2M697.2 497.1v80.3h126.1v-63h-126.1h126.1M697.2 509.4h126.1"/>
<path d="M772.9 514.4h33v25.8h-33zM772.9 514.4v63M805.9 514.4h17.4v25.8h-17.4zM697.2 540.2h126.1M772.9 552.6h50.4M772.9 565h50.4M798.1 565v12.4"/>
</g>
<!-- layer: EGN_Layout_Compass -->
<g fill="none" stroke="#000" stroke-width=".38">
<path d="M808.2 527.3h4.9M808.2 527.3l4.8 .9M809.1 527.4a5.6 5.6 0 0 0 5.4 5.4M809.2 527.5a5.5 5.5 0 0 0 5.3 5.2M809.9 527.6a4.8 4.8 0 0 0 4.4 4.5M810.1 527.6l.4 1.5 .9 1.3M810.5 529l-.2 .3h.3M810.6 525.3h-.3l.2 .2M811.2 523.9l1.8 2.5M811.2 523.9l2.4 2.3M811.2 523.9l2.5 1.7M811.4 524.1l-.9 1.3-.4 1.5"/>
<path d="M811.5 530.5l1.3 .9 1.5 .4M813 528.2l-1.8 2.5M813 528.2l.6 .1M813 526.4l-4.8 .9M813.6 528.3l-2.4 2.4M813.6 528.3l.1 .7M813.6 526.2l-.6 .2M813.7 525.6l-.1 .6M813.7 529l-2.5 1.7M813.7 529l.9 4.7M813.7 526.7h.1M813.8 526.7v1.2h1.7v-1.2"/>
<path d="M813.8 527.9h1.7M813.8 526.7h1.7M814.1 527.3h1.1M814.1 527.3v.1M814.1 527.1v.2M814.1 527.4l.3 .3M814.2 527l.1 .1M814.2 527.1v.3M814.2 527.4l.3 .3M814.3 527.4h.7M814.3 522.8l-1.5 .4-1.3 .8M814.3 527.1h.1"/>
<path d="M814.3 527.4l-.1 .1M814.3 522.5a4.8 4.8 0 0 0-4.4 4.5M814.4 527.7h.2M814.4 526.9l-.3 .2M814.4 526.9h.4M814.4 527.1l.2 .6M814.4 527.1h.5M814.5 521.8a5.5 5.5 0 0 0-5.3 5.3M814.5 526.9l-.3 .2M814.5 527.7h.1M814.5 521.7a5.6 5.6 0 0 0-5.4 5.4M814.6 520.9v4.9"/>
<path d="M814.6 526.8v.9M814.6 528.8v4.9M814.6 520.9l-.9 4.7M814.6 520.9l.9 4.7M814.6 526.8l.3 .1M814.6 526.8l-.2 .1M814.6 526.8l.2 .3M814.6 526.8l-.2 .3M814.8 521.7a5.6 5.6 0 0 1 5.4 5.4M814.8 526.9l.2 .2M814.8 527.7h-.2M814.8 521.8a5.5 5.5 0 0 1 5.3 5.3"/>
<path d="M814.8 527.1l-.2 .6M814.9 527.7h-.5M814.9 526.9l.3 .2M814.9 527.7h-.3M814.9 522.5a4.8 4.8 0 0 1 4.5 4.5M815 527.4l.1 .1M815 522.8l1.5 .4 1.3 .8M815 527.1h-.1M815 527.4l-.2 .3M815 527.1v.3M815.1 527l-.1 .1M815.2 527.1v.2"/>
<path d="M815.2 527.3l-.3 .4M815.5 526.7h.1M815.5 529l-.9 4.7M815.5 525.6l.2 .6M815.5 529l2.5 1.7M815.7 528.3l2.3 2.4M815.7 526.2l.6 .2M815.7 528.3l-.2 .7M816.1 527.3h4.9M816.3 528.2l1.7 2.5M816.3 528.2l-.6 .1M816.3 526.4l4.7 .9"/>
<path d="M816.4 523.1l.2-.2v.3M816.6 531.3v.3l-.2-.2M817.8 530.5l-1.3 .9-1.5 .4M818 523.9l-1.7 2.5M818 523.9l-2.3 2.3M818 523.9l-2.5 1.7M819.4 527.6a4.8 4.8 0 0 1-4.5 4.5M820.1 527.5a5.5 5.5 0 0 1-5.3 5.2M820.2 527.4a5.6 5.6 0 0 1-5.4 5.4M821 527.3l-4.7 .9"/>
<circle cx="814.6" cy="527.3" r="1.51"/>
</g>
<g fill="#000" stroke="#000" stroke-width=".38">
<path d="M810.3 525.3h.3l-.1 .2zM810.5 529l.1 .3h-.3zM808.2 527.3l5-.6-.1 .6zM808.2 527.3l5.4-1.1-.4 .5zM811.2 523.9l2.5 1.7-.1 .6zM814.6 520.9l.6 5-.6-.1zM814.6 520.9l1.1 5.3-.5-.3zM815.7 528.3l2.3 2.4-2.5-1.7zM818 523.9l-1.7 2.5-.6-.2zM816.4 523.1l.2-.2v.3zM816.4 531.4l.2-.1v.3z"/>
<path d="M813 528.2l.6 .1-2.2 2.1zM811.4 530.4l-.2 .3 2.4-2.4z"/>
<path d="M814.1 528.7l.5 5v-4.9zM813.6 528.3l.5 .4 .5 5z"/>
<path d="M816.1 527.3l-.1 .6 5-.6zM816 527.9l5-.6-5.3 1z"/>
</g>
<!-- layer: EGN_Layout -->
<g fill="#f00" stroke="#f00" stroke-width=".38">
<path d="M798.8 534.2l.7 .3h-.7zM798.8 534.2l.7 .3-.1-.4zM799.4 534.1l.7 .3-.6 .1zM799.4 534.1l.7 .3-.1-.4zM800 534l.7 .2-.6 .2zM800 534l.7 .2-.1-.4zM800.6 533.8l.7 .1-.6 .3zM800.6 533.8l.7 .1-.2-.4zM801.1 533.5h.7l-.5 .4zM801.1 533.5h.7l-.2-.3zM801.6 533.2l.7-.1-.5 .4zM801.6 533.2l.7-.1-.3-.3zM802 532.8l.7-.2-.4 .5zM802.4 532.4l-.4 .4 .7-.2zM802.4 532.4l.7-.3-.4 .5zM802.7 531.9l-.3 .5 .7-.3zM802.7 531.9l.6-.4-.2 .6zM803 531.4l-.3 .5 .6-.4zM803 531.4l.6-.5-.3 .6zM803.2 530.8l-.2 .6 .6-.5zM803.7 530.3l-.1 .6-.4-.1zM803.3 530.2l-.1 .6 .5-.5zM803.7 529.6v.7l-.4-.1zM803.3 529.6v.6l.4-.6z"/>
<path d="M803.3 524.9v4.7h.4zM803.3 524.9h.4v4.7z"/>
<path d="M803.7 524.3v.6h-.4zM803.3 524.3v.6l.4-.6zM803.6 523.6l.1 .7h-.4zM803.2 523.7l.1 .6 .3-.7zM803.3 523l.3 .6-.4 .1zM803 523.2l.2 .5 .1-.7zM803.1 522.5l.2 .5-.3 .2zM802.7 522.6l.3 .6 .1-.7zM802.7 521.9l.4 .6-.4 .1zM802.4 522.2l.3 .4v-.7zM802.3 521.4l.4 .5-.3 .3zM802.3 521.4l-.3 .3 .4 .5zM801.8 521l.5 .4-.3 .3zM801.8 521l-.2 .3 .4 .4zM801.3 520.7l.5 .3-.2 .3zM801.3 520.7l-.2 .3 .5 .3zM800.7 520.4l.6 .3-.2 .3zM800.7 520.4l-.1 .3 .5 .3zM800.1 520.2l.6 .2-.1 .3zM800.1 520.2l-.1 .4 .6 .1zM799.5 520.1l.6 .1-.1 .4zM799.5 520.1l-.1 .3 .6 .2zM798.8 520l.7 .1-.1 .3zM798.8 520v.4h.6z"/>
<path d="M780 520.4h18.8v-.4zM780 520h18.8l-18.8 .4z"/>
<path d="M779.3 520.1l.7-.1v.4zM779.3 520.1l.1 .3h.6zM778.7 520.2l.6-.1 .1 .3zM778.7 520.2l.1 .4 .6-.2zM778.1 520.4l.6-.2 .1 .4zM778.1 520.4l.1 .3 .6-.1zM777.5 520.7l.6-.3 .1 .3zM777.5 520.7l.2 .3 .5-.3zM777 521l.5-.3 .2 .3zM777 521l.2 .3 .5-.3zM776.5 521.4l.5-.4 .2 .3zM776.5 521.4l.3 .3 .4-.4zM776.5 521.4l.3 .3-.7 .2zM776.1 521.9l.3 .3 .4-.5zM776.1 521.9l.3 .3-.7 .3zM775.7 522.5l.4 .1 .3-.4zM775.7 522.5l.4 .1-.7 .4zM775.4 523l.4 .2 .3-.6zM775.4 523l.4 .2-.6 .4zM775.2 523.6l.4 .1 .2-.5zM775.2 523.6l.4 .1-.5 .6zM775.6 523.7l-.5 .6h.4zM775.1 524.3h.4l-.4 .6zM775.5 524.3l-.4 .6h.3z"/>
<path d="M775.1 524.9l.3 4.7v-4.7zM775.1 524.9l.3 4.7h-.3z"/>
<path d="M775.1 529.6h.3l-.3 .7zM775.4 529.6l-.3 .7 .4-.1zM775.1 530.3l.4-.1-.3 .7zM775.5 530.2l-.3 .7 .4-.1zM775.2 530.9l.4-.1-.2 .7zM775.6 530.8l-.2 .7 .4-.1zM775.4 531.5l.4-.1-.1 .7zM775.8 531.4l-.1 .7 .4-.2zM775.7 532.1l.4-.2v.7zM776.1 531.9v.7l.3-.2zM776.1 532.6l.3-.2 .1 .7zM776.4 532.4l.1 .7 .3-.3zM776.5 533.1l.3-.3 .2 .7zM776.8 532.8l.2 .7 .2-.3zM777.2 533.2l.3 .7-.5-.4zM777.2 533.2l.3 .7 .2-.4zM777.7 533.5l.4 .7-.6-.3zM777.7 533.5l.4 .7 .1-.4zM778.2 533.8l.5 .6-.6-.2zM778.2 533.8l.5 .6 .1-.4zM778.8 534l.5 .5-.6-.1zM778.8 534l.5 .5 .1-.4zM779.4 534.1l.6 .4h-.7zM779.4 534.1l.6 .4v-.3z"/>
<path d="M780 534.2v.3l18.8-.3zM780 534.5l18.8-.3v.3z"/>
</g>
<!-- layer: EGN_Access Road (Internal) -->
<path d="M17.5 17h173.4v108.1h-173.4z" fill="none" stroke="#000" stroke-width=".38"/>
<text font-size="10.6" x="735.5" y="28.8">Υπόμνημα</text>
<g font-size="7">
<text x="732.5" y="257.2">Διαστασιολόγηση</text>
<text x="739.2" y="271">Υποσταθμός 1</text>
<text x="702" y="359.8">Ονομαστική</text>
<text x="705.6" y="368.2">Ισχύς DC</text>
<text x="799.8" y="394.1">cosφ</text>
<text x="710.8" y="405.4">1.014</text>
<text x="760.5" y="405.3">33 kV</text>
<text x="800.7" y="405.4">0.98</text>
</g>
<text font-size="6.9" x="746.7" y="346.4">Σύνολο</text>
<text font-size="5.6" fill="#f00" x="780.8" y="529.2">DRAFT</text>
<g font-size="5.3">
<text x="699.3" y="378">Ονομαστική Ισχύς</text>
<text x="716.9" y="384.4">AC</text>
</g>
<text font-size="4.7" x="133.6" y="103.9">1:100</text>
<g font-size="4.4">
<text x="364.7" y="13.7">PRODUCED BY AN AUTODESK STUDENT VERSION</text>
<text x="832.4" y="241.5" transform="rotate(90 832.4 241.5)">PRODUCED BY AN AUTODESK STUDENT VERSION</text>
<text x="8.4" y="353" transform="rotate(-90 8.4 353)">PRODUCED BY AN AUTODESK STUDENT VERSION</text>
<text x="758.1" y="389.7">Ονομαστική</text>
<text x="712.9" y="392.3">DC/AC</text>
<text x="756.4" y="395">Τάση Δικτύου</text>
<text x="476.2" y="580.7" transform="rotate(-180 476.2 580.7)">PRODUCED BY AN AUTODESK STUDENT VERSION</text>
</g>
<text font-size="4.3" x="767.1" y="41.2">Τραπέζι 2x27</text>
<g font-size="4.2">
<text x="699.7" y="518.7">Project Name:</text>
<text x="699.7" y="547.1">Drawing Name:</text>
</g>
<text font-size="4.1" x="775.3" y="544.5">Scale:</text>
<g font-size="3.5">
<text x="35.8" y="29.4">2 x Panel Portrait</text>
<text x="35.8" y="33.7">Jinko Tiger Pro JKM530M-72HL4</text>
<text x="35.6" y="37.9">Inclination: 0.0%</text>
<text x="35.8" y="46.4">Tilt:25°</text>
<text x="35.9" y="42.1">Azimuth: 0°</text>
<text x="749.3" y="360.9">8 Στοιχειοσειρές x 27 Φ/Β Πλαίσια x 530W →</text>
<text x="775.2" y="365.1">114.480 kW</text>
<text x="775.7" y="380.1">112.899kW</text>
<text x="775.4" y="556.4">Drawing Number:</text>
<text x="775.3" y="569">Date:</text>
<text x="800.6" y="569">Sheet No:</text>
</g>
<g font-size="3.4">
<text x="702.2" y="476.8">r0</text>
<text x="715.9" y="476.8">20.06.2022</text>
<text x="792.3" y="476.5">Draft Layout</text>
<text x="701.4" y="525.9">Fixed 114 kW 10m pitch,</text>
<text x="701.8" y="530.1">Thessaloniki, Greece,</text>
<text x="701.4" y="534.3">Europe</text>
<text x="700" y="556.7">Draft Layout</text>
</g>
<text font-size="2.9" fill="#ffbf00" x="45.6" y="58.9">Sun Rays</text>
<g font-size="2.8">
<text x="698.5" y="469.3">Version</text>
<text x="722.5" y="469.2">Date</text>
<text x="786" y="469.2">Description and Notes</text>
</g>
<g font-size="2.6">
<text x="710.1" y="277.1">Μετασχηματιστής</text>
<text x="713.4" y="281.5">Φ/Β Πλαίσια</text>
<text x="772.1" y="281.5">JKM530M-72HL4-V</text>
<text x="712.5" y="285.8">Αντιστροφέας</text>
<text x="770.2" y="285.8">1xSungrow SG250HX</text>
<text x="712" y="290.1">Στοιχειοσειρές</text>
<text x="706.8" y="294.4">Διάταξη Στοιχειοσειρών</text>
<text x="709.3" y="298.8">Ισχύς Υποσταθμού</text>
</g>
<g font-size="2.3">
<text x="767" y="289.9">8 Στοιχιοσειρές 27 Φ/Β πλαισίων</text>
<text x="762.7" y="298.5">216 Φ/Β Πλαίσια x 530W → 114.480 kW</text>
</g>
<g font-size="2.1">
<text x="50.2" y="68.3">4.568</text>
<text x="77.2" y="67.5">0.035</text>
<text x="42.9" y="75.6">2.274</text>
<text x="57.1" y="76.4">25.00°</text>
<text x="82.5" y="75.5">18.24°</text>
<text x="155.5" y="77.5">2.931</text>
<text x="138.2" y="82.9">25.00°</text>
<text x="31.7" y="85.9">1.000</text>
<text x="94.5" y="100.7">5.847</text>
<text x="66.7" y="105.7">10.000</text>
<text x="762.4" y="294">8 Στοιχειοσειρές x 27 Φ/Β → 216 Φ/Β Πλαίσια</text>
<text x="814" y="520.6">N</text>
<text x="779" y="548.6">1:1250 @A1</text>
<text x="777.5" y="561.4">GRC-MEL 265-11</text>
<text x="777.5" y="573.8">30/11/2021</text>
</g>
</svg>
